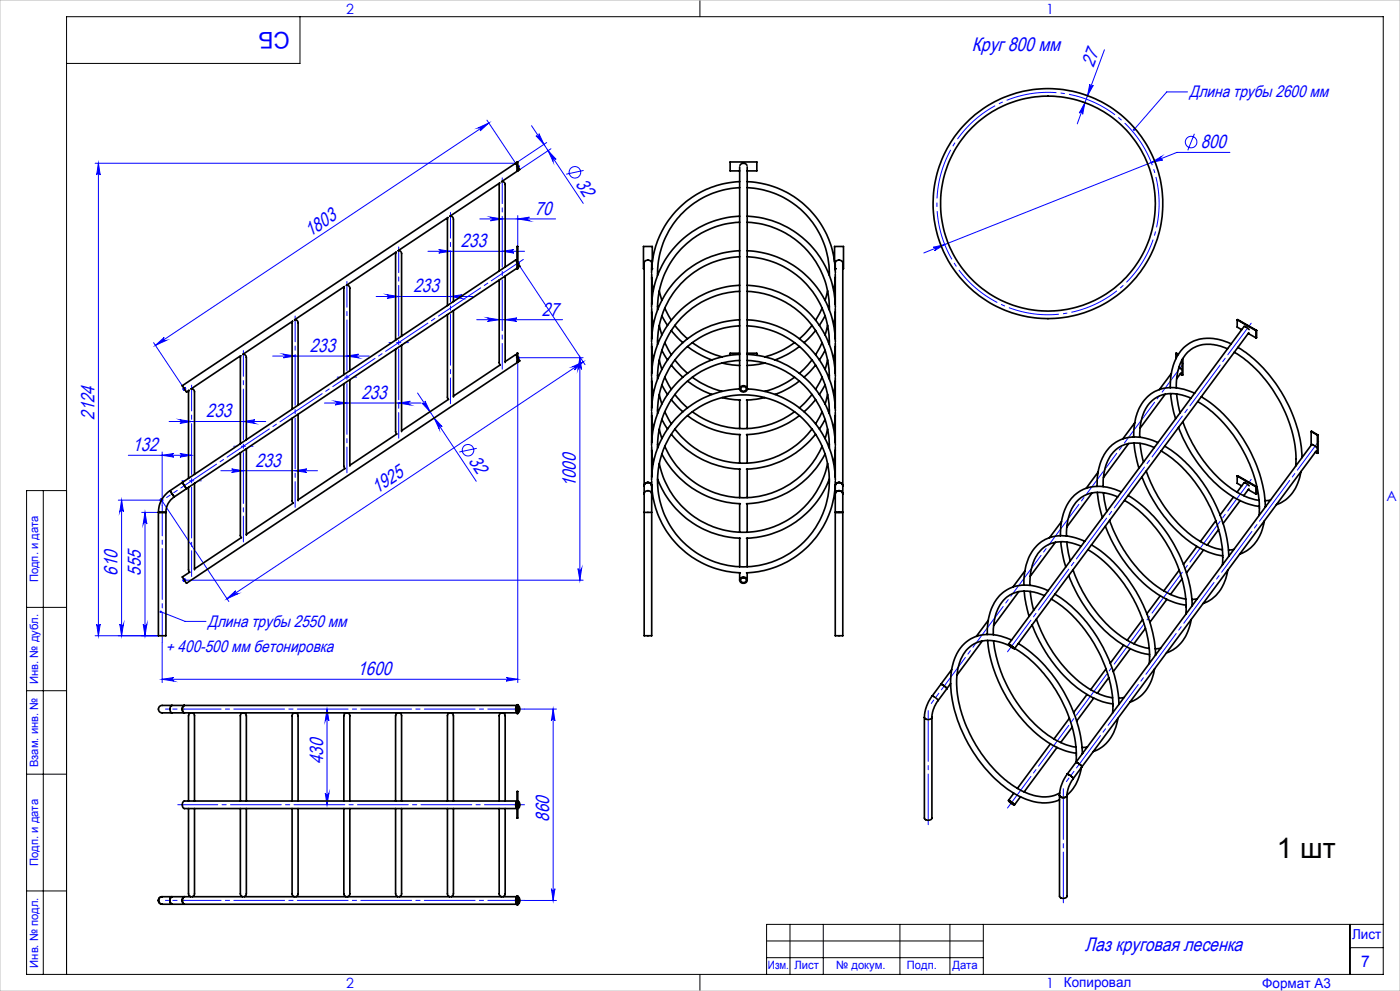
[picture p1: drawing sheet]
<svg xmlns="http://www.w3.org/2000/svg" width="420mm" height="297mm" viewBox="0 0 420 297" stroke-linecap="round" stroke-linejoin="round" font-family="sans-serif">
<g fill="none" stroke="#00f" stroke-width=".3">
<path d="M331.3 14.9l-5.8 15.9M143.4 38.3l3.2-1.4-2.6 2.3a.54 .54 0 0 0 .1-.7 .54 .54 0 0 0-.7-.2zM146.1 36l8.6 12.9M146.6 36.9l-100 66.6M159.5 37.7l15.5 23.3M324.6 30.4l.9 .4M325.3 28.3l.9 .4M325.5 30.8l-2.3 6.3M325.5 30.8l-.7 3.5a.54 .54 0 0 0-.3-.7 .54 .54 0 0 0-.7 .3zM327 25.2a.54 .54 0 0 0 .3 .7 .54 .54 0 0 0 .7-.3l-1.8 3.1zM356.3 27.5h-6.3l-9.8 11.4M28.5 48.9h126.2"/>
<path d="M29.5 48.9l.6 3.6a.53 .53 0 0 0-.6-.6 .53 .53 0 0 0-.5 .6zM29.5 48.9v141.6M160.8 40.7a.53 .53 0 0 0 .7 .1 .53 .53 0 0 0 .2-.7l1.5 3.2zM164 42.7l-9.3 6.2M164.4 45.2l2.4 2.6a.55 .55 0 0 0-.7-.2 .55 .55 0 0 0-.2 .8zM165.3 44.6l-9.3 6.2M175.1 51.1l-5.2 1.1M345.4 48.7l3-1.8a.55 .55 0 0 0-.3 .7 .55 .55 0 0 0 .7 .3zM358.3 40.1l-2 4.9M369 45.7h-15.9l-76 30.1M128.4 75.3h29M131.6 74.8l3.5 .5-3.5 .5a.53 .53 0 0 0 .5-.5 .53 .53 0 0 0-.5-.5z"/>
<path d="M143.9 65.6h22.8M147.1 65.1l3.6 .5-3.6 .6a.55 .55 0 0 0 .6-.6 .55 .55 0 0 0-.6-.5zM150.7 75.3l3.5-.5a.53 .53 0 0 0-.6 .5 .53 .53 0 0 0 .6 .5zM155.3 64.6v14.3l20.2 30.4M155.3 65.6l3.5-.5a.55 .55 0 0 0-.5 .5 .55 .55 0 0 0 .5 .6zM280 74.1l3.4-.8-3 1.8a.53 .53 0 0 0 .2-.7 .53 .53 0 0 0-.6-.3zM112.9 88.9h29M116.1 88.3l3.5 .6-3.5 .5a.55 .55 0 0 0 .5-.5 .55 .55 0 0 0-.5-.6zM135.1 88.9l3.5-.6a.55 .55 0 0 0-.5 .6 .55 .55 0 0 0 .5 .5zM143 95.8h25.8M146.3 95.3l3.5 .5-3.5 .5a.53 .53 0 0 0 .5-.5 .53 .53 0 0 0-.5-.5zM151.6 95.8l3.4-.5a.53 .53 0 0 0-.5 .5 .53 .53 0 0 0 .5 .5z"/>
<path d="M46.1 102.7l8.6 12.9M46.6 103.5l2.6-2.4a.53 .53 0 0 0-.1 .8 .53 .53 0 0 0 .7 .1zM81.8 106.7h29M85 106.1l3.5 .6-3.5 .5a.55 .55 0 0 0 .6-.5 .55 .55 0 0 0-.6-.6zM104.1 106.7l3.5-.6a.55 .55 0 0 0-.5 .6 .55 .55 0 0 0 .5 .5zM125.3 117.8l17.6 26.4M171.8 109.9l3.2-1.5-2.7 2.4a.54 .54 0 0 0 .2-.7 .54 .54 0 0 0-.7-.2zM174 107.2v66.7M174 107.2l.5 3.5a.55 .55 0 0 0-.6-.5 .55 .55 0 0 0-.5 .5zM174.9 107.2h-19.6v97.4M175 108.4l-106.9 71.1M38.5 136.5h19"/>
<path d="M48.6 136.5l3.5-.6a.53 .53 0 0 0-.5 .6 .53 .53 0 0 0 .5 .5zM48.6 135.5v16M50.7 126.3h29M54 125.8l3.5 .5-3.5 .6a.55 .55 0 0 0 .5-.6 .55 .55 0 0 0-.5-.5zM54 135.9l3.5 .6-3.5 .5a.53 .53 0 0 0 .5-.5 .53 .53 0 0 0-.5-.6zM73 126.3l3.5-.5a.55 .55 0 0 0-.5 .5 .55 .55 0 0 0 .5 .6zM97.3 120.8h29M100.5 120.3l3.6 .5-3.6 .6a.55 .55 0 0 0 .6-.6 .55 .55 0 0 0-.6-.5zM119.6 120.8l3.5-.5a.55 .55 0 0 0-.5 .5 .55 .55 0 0 0 .5 .6zM126.6 120.8a.53 .53 0 0 0 .8 .1 .53 .53 0 0 0 .1-.7l1.5 3.2zM130.2 125.3l2.4 2.6a.55 .55 0 0 0-.7-.2 .55 .55 0 0 0-.2 .8zM143 134.4l-5.2 1.1"/>
<path d="M35.5 149.9h13l20.2 30.4M36.5 149.9l.5 3.5a.55 .55 0 0 0-.5-.5 .55 .55 0 0 0-.6 .5zM36.5 149.9v40.6M42.5 153.6h5M43.5 153.6v36.9M43.5 153.6l.6 3.5a.55 .55 0 0 0-.6-.5 .55 .55 0 0 0-.5 .5zM66.3 141.1h28.9M69.5 140.5l3.5 .6-3.5 .5a.53 .53 0 0 0 .5-.5 .53 .53 0 0 0-.5-.6zM88.5 141.1l3.5-.6a.53 .53 0 0 0-.5 .6 .53 .53 0 0 0 .5 .5zM55.3 173.9h119.6M68.1 179.5l2.6-2.4a.55 .55 0 0 0-.1 .7 .55 .55 0 0 0 .7 .2zM173.4 170.4a.55 .55 0 0 0 .5 .5 .55 .55 0 0 0 .6-.5l-.5 3.5z"/>
<path d="M28.5 190.5h19M29 187a.53 .53 0 0 0 .5 .5 .53 .53 0 0 0 .6-.5l-.6 3.5zM35.9 187a.55 .55 0 0 0 .6 .5 .55 .55 0 0 0 .5-.5l-.5 3.5zM43 187a.55 .55 0 0 0 .5 .5 .55 .55 0 0 0 .6-.5l-.6 3.5zM48.2 183.3l7.3 2.9h6.3M48.6 192.5v12.1M48.6 203.6l3.5-.5a.53 .53 0 0 0-.5 .5 .53 .53 0 0 0 .5 .5zM48.6 203.6h106.7M98.1 212.5l.6 3.5a.55 .55 0 0 0-.6-.5 .55 .55 0 0 0-.5 .5zM98.1 212.5v28.7M151.8 203.1l3.5 .5-3.5 .5a.53 .53 0 0 0 .5-.5 .53 .53 0 0 0-.5-.5zM157.3 212.5h9.6"/>
<path d="M165.9 212.5l.6 3.5a.53 .53 0 0 0-.6-.5 .53 .53 0 0 0-.5 .5zM165.9 212.5v57.4M97.6 237.7a.55 .55 0 0 0 .5 .5 .55 .55 0 0 0 .6-.5l-.6 3.5zM157.3 269.9h9.6M165.4 266.3a.53 .53 0 0 0 .5 .6 .53 .53 0 0 0 .6-.6l-.6 3.6z"/>
<circle cx="172.5" cy="51.6" r="1.73"/>
<circle cx="357.3" cy="42.6" r="1.73"/>
<circle cx="140.4" cy="134.9" r="1.73"/>
</g>
<path d="M346.3 51.3a33.3 33.3 0 0 0-55.9-13.5 33.3 33.3 0 0 0 15.4 55.4 33.3 33.3 0 0 0 40.9-40.3l-.4-1.6" fill="none" stroke="#00f" stroke-width=".3" stroke-dasharray="15.2 1.3 1.3 1.3" stroke-dashoffset="-1.8" stroke-linecap="butt"/>
<g fill="none" stroke="#00f" stroke-width=".7" stroke-linecap="butt">
<path d="M154.8 49.9h1M155 49.5l.7 .7M155.3 49.4v1M155.7 49.5l-.7 .7M154.8 78.9h1M155 78.5l.7 .7M155.3 78.4v1M155.7 78.5l-.7 .7M54.8 116.6h1M55 116.2l.7 .7M55.3 116v1M55.7 116.2l-.7 .7"/>
<path d="M154.8 107.2h1M155 106.9l.7 .7M155.3 106.7v1M155.7 106.9l-.7 .7M47.9 149.9h1.1M48.1 149.5l.7 .7M48.4 149.4v1M48.8 149.5l-.7 .7M54.8 173.9h1M55 173.5l.7 .7M55.3 173.4v1M55.7 173.5l-.7 .7"/>
</g>
<path d="M101.2 113h5.8M116.7 102.7h5.8M70.1 133.7h5.8M54.6 144.1h5.8" fill="none" stroke="#00f" stroke-width=".3" stroke-dasharray="15.2 1.3 1.3 1.3" stroke-dashoffset="14.2"/>
<path d="M57.5 115.4v57.4M73 105.1v57.3M150.7 110.6v-57.3M119.6 131.3v-57.3M135.1 121v-57.3M88.5 152.1v-57.4M104.1 141.7v-57.3" fill="none" stroke="#00f" stroke-width=".3" stroke-dasharray="15.2 1.3 1.3 1.3" stroke-dashoffset="7.5"/>
<path d="M55.3 145.5l101.7-67.8" fill="none" stroke="#00f" stroke-width=".3" stroke-dasharray="15.2 1.3 1.3 1.3" stroke-dashoffset="3.7"/>
<path d="M50 149.1l5.3-3.6" fill="none" stroke="#00f" stroke-width=".3" stroke-dasharray="15.2 1.3 1.3 1.3" stroke-dashoffset="13.9"/>
<path d="M48.7 192.5v-41" fill="none" stroke="#00f" stroke-width=".3" stroke-dasharray="15.2 1.3 1.3 1.3" stroke-dashoffset="6.2"/>
<path d="M49.6 212.5h5.7M49.6 269.8h5.7" fill="none" stroke="#00f" stroke-width=".3" stroke-dasharray="15.2 1.3 1.3 1.3" stroke-dashoffset="14.3"/>
<path d="M55.3 212.5h102M55.3 269.8h102" fill="none" stroke="#00f" stroke-width=".3" stroke-dasharray="15.2 1.3 1.3 1.3" stroke-dashoffset="4.2"/>
<path d="M53.3 241.2h104" fill="none" stroke="#00f" stroke-width=".3" stroke-dasharray="15.2 1.3 1.3 1.3" stroke-dashoffset="3.2"/>
<path d="M283.2 205.7l71.9-96.9M323.7 229.1l71.9-96.9" fill="none" stroke="#00f" stroke-width=".3" stroke-dasharray="15.2 1.3 1.3 1.3" stroke-dashoffset="4.5"/>
<path d="M302.3 195.3l73.1-98.4M302.3 242.2l73.1-98.5" fill="none" stroke="#00f" stroke-width=".3" stroke-dasharray="15.2 1.3 1.3 1.3" stroke-dashoffset="3.5"/>
<path d="M279.4 210.8l3.8-5.1M319.9 234.2l3.8-5.1" fill="none" stroke="#00f" stroke-width=".3" stroke-dasharray="15.2 1.3 1.3 1.3" stroke-dashoffset="14"/>
<path d="M278.5 247.2v-34.2M319 270.6v-34.2" fill="none" stroke="#00f" stroke-width=".3" stroke-dasharray="15.2 1.3 1.3 1.3"/>
<g fill="none" stroke="#000" stroke-width=".3">
<path d="M90 5v14h-70M210 0v5M13 147v145M20 147h-12v145h407v-287h-395v287M8 182h12M8 207h12M8 232h12M8 267h12M237 277v15M247 277v15M270 277v15M285 277v15"/>
<path d="M295 277v15M405 277v15M415 277h-185v15M210 292v5M230 282h65M230 287h65M405 284h10"/>
</g>
<path d="M0 0h420v297h-420z" fill="none" stroke="#c0c0c0" stroke-width=".3"/>
<g fill="#00f">
<path d="M48 183l-.1 .2 .3 .1-.3-.1a.36 .36 0 0 0 .3 .5 .36 .36 0 0 0 .4-.4 .36 .36 0 0 0-.6-.3zM339.9 38.6v.5l.3-.2-.2 .2a.35 .35 0 0 0 .5 0 .35 .35 0 0 0-.1-.5 .35 .35 0 0 0-.5 0z"/>
<path d="M155.3 65.6l3.5-.5a.55 .55 0 0 0-.5 .5 .55 .55 0 0 0 .5 .6zM147.1 65.1l3.6 .5-3.6 .6a.55 .55 0 0 0 .6-.6 .55 .55 0 0 0-.6-.5z"/>
<path d="M151.8 203.1l3.5 .5-3.5 .5a.53 .53 0 0 0 .5-.5 .53 .53 0 0 0-.5-.5zM48.6 203.6l3.5-.5a.53 .53 0 0 0-.5 .5 .53 .53 0 0 0 .5 .5z"/>
<path d="M171.8 109.9l3.2-1.5-2.7 2.4a.54 .54 0 0 0 .2-.7 .54 .54 0 0 0-.7-.2zM68.1 179.5l2.6-2.4a.55 .55 0 0 0-.1 .7 .55 .55 0 0 0 .7 .2z"/>
<path d="M173.4 170.4a.55 .55 0 0 0 .5 .5 .55 .55 0 0 0 .6-.5l-.5 3.5zM174 107.2l.5 3.5a.55 .55 0 0 0-.6-.5 .55 .55 0 0 0-.5 .5z"/>
<path d="M36.5 149.9l.5 3.5a.55 .55 0 0 0-.5-.5 .55 .55 0 0 0-.6 .5zM35.9 187a.55 .55 0 0 0 .6 .5 .55 .55 0 0 0 .5-.5l-.5 3.5z"/>
<path d="M150.7 75.3l3.5-.5a.53 .53 0 0 0-.6 .5 .53 .53 0 0 0 .6 .5zM131.6 74.8l3.5 .5-3.5 .5a.53 .53 0 0 0 .5-.5 .53 .53 0 0 0-.5-.5zM135.1 88.9l3.5-.6a.55 .55 0 0 0-.5 .6 .55 .55 0 0 0 .5 .5zM116.1 88.3l3.5 .6-3.5 .5a.55 .55 0 0 0 .5-.5 .55 .55 0 0 0-.5-.6zM119.6 120.8l3.5-.5a.55 .55 0 0 0-.5 .5 .55 .55 0 0 0 .5 .6zM100.5 120.3l3.6 .5-3.6 .6a.55 .55 0 0 0 .6-.6 .55 .55 0 0 0-.6-.5zM104.1 106.7l3.5-.6a.55 .55 0 0 0-.5 .6 .55 .55 0 0 0 .5 .5zM85 106.1l3.5 .6-3.5 .5a.55 .55 0 0 0 .6-.5 .55 .55 0 0 0-.6-.6zM88.5 141.1l3.5-.6a.53 .53 0 0 0-.5 .6 .53 .53 0 0 0 .5 .5zM69.5 140.5l3.5 .6-3.5 .5a.53 .53 0 0 0 .5-.5 .53 .53 0 0 0-.5-.6zM73 126.3l3.5-.5a.55 .55 0 0 0-.5 .5 .55 .55 0 0 0 .5 .6zM54 125.8l3.5 .5-3.5 .6a.55 .55 0 0 0 .5-.6 .55 .55 0 0 0-.5-.5zM54 135.9l3.5 .6-3.5 .5a.53 .53 0 0 0 .5-.5 .53 .53 0 0 0-.5-.6zM48.6 136.5l3.5-.6a.53 .53 0 0 0-.5 .6 .53 .53 0 0 0 .5 .5z"/>
<path d="M280 74.1a.53 .53 0 0 1 .6 .3 .53 .53 0 0 1-.2 .7l3-1.8zM345.4 48.7l3.4-.8a.55 .55 0 0 1-.6-.3 .55 .55 0 0 1 .2-.7z"/>
<path d="M143.4 38.3l3.2-1.4-2.6 2.3a.54 .54 0 0 0 .1-.7 .54 .54 0 0 0-.7-.2zM46.6 103.5l2.6-2.4a.53 .53 0 0 0-.1 .8 .53 .53 0 0 0 .7 .1z"/>
<path d="M325.5 30.8l-.7 3.5a.54 .54 0 0 0-.3-.7 .54 .54 0 0 0-.7 .3zM327 25.2a.54 .54 0 0 0 .3 .7 .54 .54 0 0 0 .7-.3l-1.8 3.1z"/>
<path d="M97.6 237.7a.55 .55 0 0 0 .5 .5 .55 .55 0 0 0 .6-.5l-.6 3.5zM98.1 212.5l.6 3.5a.55 .55 0 0 0-.6-.5 .55 .55 0 0 0-.5 .5z"/>
<path d="M165.9 212.5l.6 3.5a.53 .53 0 0 0-.6-.5 .53 .53 0 0 0-.5 .5zM165.4 266.3a.53 .53 0 0 0 .5 .6 .53 .53 0 0 0 .6-.6l-.6 3.6z"/>
<path d="M29.5 48.9l.6 3.6a.53 .53 0 0 0-.6-.6 .53 .53 0 0 0-.5 .6zM29 187a.53 .53 0 0 0 .5 .5 .53 .53 0 0 0 .6-.5l-.6 3.5zM43.5 153.6l.6 3.5a.55 .55 0 0 0-.6-.5 .55 .55 0 0 0-.5 .5zM43 187a.55 .55 0 0 0 .5 .5 .55 .55 0 0 0 .6-.5l-.6 3.5z"/>
<path d="M160.8 40.7a.53 .53 0 0 0 .7 .1 .53 .53 0 0 0 .2-.7l1.5 3.2zM164.4 45.2l2.4 2.6a.55 .55 0 0 0-.7-.2 .55 .55 0 0 0-.2 .8z"/>
<path d="M126.6 120.8a.53 .53 0 0 0 .8 .1 .53 .53 0 0 0 .1-.7l1.5 3.2zM130.2 125.3l2.4 2.6a.55 .55 0 0 0-.7-.2 .55 .55 0 0 0-.2 .8z"/>
<path d="M146.3 95.3l3.5 .5-3.5 .5a.53 .53 0 0 0 .5-.5 .53 .53 0 0 0-.5-.5zM151.6 95.8l3.4-.5a.53 .53 0 0 0-.5 .5 .53 .53 0 0 0 .5 .5z"/>
</g>
<g fill="none" stroke="#000" stroke-width=".5">
<path d="M155.1 49.6l-.4-.7-100 66.7 1.3 1.9 .7-.5-.1 26.4M155.1 48.5h.2v2.7h-.2zM155.3 49.9l.6 .9-5.4 3.6a1.29 1.29 0 0 1 1.1 1.9v23.7M221.9 56.2a25.7 25.7 0 0 0-24.6 26.3M221.9 54.4a27.6 27.6 0 0 0-26.4 27.3M221.9 51.2h-2.9v-2.7h8v2.7h-2.8M221.9 50v66.6M222 49.6a1.2 1.2 0 0 1 2.1 0M224.2 56.2a25.8 25.8 0 0 1 24.6 26.3M224.2 54.4a27.6 27.6 0 0 1 26.4 27.3M224.2 50v66.6M155.1 78.6l-.4-.7-100 66.7"/>
<path d="M155.1 73.9h.2v6.6h-.2zM155.3 78.9l.6 .9-.6 .4M193.3 79v69M193.3 78.6a1.2 1.2 0 0 1 2.1 0M195.5 79v1.9M195.7 78.4v-4.5h-2.7v6.6h.3M221.9 66.6a25.7 25.7 0 0 0-24.6 26.3M221.9 64.8a27.6 27.6 0 0 0-26.4 27.3M221.9 76.9a25.7 25.7 0 0 0-24.6 26.3M221.9 75.1a27.6 27.6 0 0 0-26.4 27.3M224.2 66.6a25.8 25.8 0 0 1 24.6 26.3M224.2 64.8a27.6 27.6 0 0 1 26.4 27.3"/>
<path d="M224.2 76.9a25.8 25.8 0 0 1 24.6 26.3M224.2 75.1a27.6 27.6 0 0 1 26.4 27.3M250.4 78.4v-4.5h2.6v6.6h-.2M250.6 79v1.9M250.6 78.6a1.2 1.2 0 0 1 2.2 0M252.8 79v69M134.2 94.3v24.9l.3 .5-14 9.4M134.2 91.6l.2-26.4-14.9 9.9a1.3 1.3 0 0 1 1 1.9v23.7M136 93.1v25.9M149.8 81.2l.1-26.3-14.9 9.9a1.45 1.45 0 0 1 1 2v23.6M149.8 83.9v24.9l.3 .6-14.1 9.3M151.6 82.7v26"/>
<path d="M155.1 80.4l-99.1 66.1M195.5 93.5l.5 4M195.5 83.1l.5 4.1M195.5 80.5h.1M195.5 82.1v9.1M195.5 92.5v9.1M197.3 91.8l.2 .6M197.8 97.5l.7 2.9M197.8 87.2l.7 2.8M198.5 94.6l1.8 2.9M199.4 92.4l2 3.6M201.4 99.1l3.5 3.6"/>
<path d="M202.5 97.5l1.8 2.2 2 1.8M221.9 97.6a25.8 25.8 0 0 0-24.6 26.3M221.9 95.8a27.6 27.6 0 0 0-26.4 27.4M221.9 87.3a25.7 25.7 0 0 0-24.6 26.3M221.9 85.5a27.6 27.6 0 0 0-26.4 27.3M224.2 97.6a25.9 25.9 0 0 1 24.6 26.3M224.2 95.8a27.6 27.6 0 0 1 26.4 27.4M224.2 87.3a25.8 25.8 0 0 1 24.6 26.3M224.2 85.5a27.6 27.6 0 0 1 26.4 27.3M243.6 97.5l-2.3 2.7-1.5 1.3M244.7 99.1l-3.5 3.6M246.6 92.4l-1.9 3.6"/>
<path d="M247.5 94.6l-1.7 2.9M248.3 97.5l-.8 2.9M248.3 87.2l-.8 2.8M248.8 91.8l-.2 .6M250.6 93.5l-.5 4M250.6 83.1l-.5 4.1M250.6 80.5h.1M250.6 82.1v9.1M250.6 92.5v9.1M371.2 95.8v2.2l1.3 .8M371.2 95.8l5.6 3.3M371.2 95.8l5.8 3.2"/>
<path d="M374.5 99.9l2.3 1.4M374.6 99.7l-70.3 94.7M374.8 98.8l-1.6-1-70.7 95.3M376.8 99.1v2.2M377 99l-.2 2.3M377 99l-.2 .1M103.2 112.3l.1-26.4-14.9 9.9a1.29 1.29 0 0 1 1 1.9v23.8M103.2 115v24.7l.3 .7-14.1 9.4M105 113.8v25.9M118.7 101.9l.1-26.3-14.9 9.9a1.13 1.13 0 0 1 1.1 1.6v24M118.7 104.6v24.8l.3 .7-14 9.3M120.5 103.4v26"/>
<path d="M155.1 106.9l-.4-.6-3.1 2.1M155.1 105.9h.2v2.6h-.2zM155.3 107.2l.6 1-100 66.6-1.2-1.9 2.2-1.4-.3-.7v-24.8M195.5 114.2l.5 4M195.5 103.8l.5 4.1M195.5 102.8v9.1M195.5 113.2v9.1M197.3 102.2l.2 .5M197.3 112.5l.2 .6M197.8 118.2l.7 2.9M197.8 107.9l.7 2.8M198.5 105l1.8 2.9"/>
<path d="M198.5 115.4l1.8 2.8M199.4 102.7l2 3.6M199.4 113.1l2 3.6M201.4 109.4l3.5 3.7M201.4 119.8l3.5 3.6M202.5 107.9l1.8 2.1 2 1.9M202.5 118.2l1.8 2.2 2 1.8M206.3 114.2l2.7 1.9 4.6 2.1M206.3 103.9l2.7 1.8 4.6 2.2M207.7 113.1l2 1.3 2.8 1.4 4.1 1.5M207.7 102.7l4.1 2.5 4.8 1.8M216.6 119.2l5.5 .7"/>
<path d="M216.6 108.8l5.3 .7M221.9 108a25.7 25.7 0 0 0-24.6 26.3M221.9 106.2a27.6 27.6 0 0 0-26.4 27.3M221.9 116.6a27.6 27.6 0 0 0-26.4 27.3M221.9 116.6h.1M221.9 105.9h-2.9v.6M221.9 119.9v8.5M222.2 116a1.01 1.01 0 0 1 1.6-.2 1.01 1.01 0 0 1-.4 1.6 .98 .98 0 0 1-1.2-.2 .98 .98 0 0 1 0-1.2zM222.4 116.1a.78 .78 0 0 1 1.3 0 .78 .78 0 0 1-.5 1.2l-.7-.2-.2-.3zM224.2 108a25.8 25.8 0 0 1 24.6 26.3M224.2 106.2a27.6 27.6 0 0 1 26.4 27.3M224.2 116.6a27.6 27.6 0 0 1 26.4 27.3"/>
<path d="M224.2 116.6h.1M224.2 105.9h2.8v.6M224.2 119.9v8.5M229.4 119.2l-5.5 .7M229.4 108.8l-5.2 .7M238.4 113.1l-4.8 2.7-4.2 1.5M238.4 102.7l-4.1 2.5-4.9 1.8M239.8 114.2l-3.1 2.1-4.2 1.9M239.8 103.9l-3.1 2-4.2 2M243.6 107.9l-3.8 4M243.6 118.2l-2.3 2.7-1.5 1.3M244.7 109.4l-3.5 3.7"/>
<path d="M244.7 119.8l-3.5 3.6M246.6 102.7l-1.9 3.6M246.6 113.1l-1.9 3.6M247.5 105l-1.7 2.9M247.5 115.4l-1.7 2.8M248.3 118.2l-.8 2.9M248.3 107.9l-.8 2.8M248.8 102.2l-.2 .5M248.8 112.5l-.2 .6M250.6 114.2l-.5 4M250.6 103.8l-.5 4.1M250.6 102.8v9.1"/>
<path d="M250.6 113.2v9.1M349.6 118.1l-7.6 10.2M351.2 118l.4 3.2 1.1 4.3M351.4 111.9l-3.6 4.9M352.8 105.9l.6 .4M352.8 105.9l.7 .3M352.8 105.9v1.6M353 118.1l1 5.6M353.7 110.1l.8 .6M354 112.1l.7 .4M354.4 111.7l-1.4 1.8M354.7 107.7v4.8"/>
<path d="M354.8 107.5l-.1 5M357.3 119.3a10.7 10.7 0 0 0-11.4 .6 13.6 13.6 0 0 0-4 11.2M358.4 117.9a12.9 12.9 0 0 0-13.1 .1 14.4 14.4 0 0 0-5.2 12.1v.9M360.4 118.9a42.7 42.7 0 0 1 19.2 33M368.3 104.5a10.8 10.8 0 0 0-11.4 .6 13.2 13.2 0 0 0-4 10.6v.5M369.4 103a12.6 12.6 0 0 0-13.8 .8 15.7 15.7 0 0 0-4.5 12.4v-.1M370.3 105.5a40.5 40.5 0 0 1 18.5 32.9l-.1 1.3M371.4 104.1a42.6 42.6 0 0 1 19.2 33M72.1 135.7v24.9l.3 .5-14.1 9.4M72.1 133l.1-26.4-14.9 10a1.3 1.3 0 0 1 1 1.8v23.8M73.9 134.5v25.9M87.6 122.7l.2-26.4-15 9.9a1.45 1.45 0 0 1 1.1 2.1v23.5"/>
<path d="M87.6 125.3v24.9l.3 .6-14 9.4M89.4 124.1v26M195.5 134.9l.5 4M195.5 124.5l.5 4.1M195.5 123.5v9.1M195.5 133.9v9.1M197.3 133.2l.2 .6M197.3 122.9l.2 .5M197.8 138.9a25.8 25.8 0 0 0 25.2 20.6 25.8 25.8 0 0 0 25.3-20.6M197.8 128.6l.7 2.8M198.5 136.1a27.7 27.7 0 0 0 23.6 14.9M198.5 125.7l1.8 2.9"/>
<path d="M199.4 133.8a25.8 25.8 0 0 0 23.6 15.4 25.8 25.8 0 0 0 23.6-15.4M199.4 123.4l2 3.6M201.4 130.1a27.5 27.5 0 0 0 20.7 10.5M202.5 128.6a25.8 25.8 0 0 0 41.1 0M206.3 124.6a27.3 27.3 0 0 0 15.8 5.6M207.7 123.4a25.7 25.7 0 0 0 30.7 0M221.9 130.2v8.6M224.2 130.2v8.6M239.8 124.6a27.5 27.5 0 0 1-15.9 5.6M244.7 130.1a27.8 27.8 0 0 1-20.8 10.5M246.6 123.4l-1.9 3.6M247.5 136.1a27.5 27.5 0 0 1-23.6 14.9"/>
<path d="M247.5 125.7l-1.7 2.9M248.3 128.6l-.8 2.8M248.8 133.2l-.2 .6M248.8 122.9l-.2 .5M250.6 134.9l-.5 4M250.6 124.5l-.5 4.1M250.6 123.5v9.1M250.6 133.9v9.1M338.6 132.9l-7.6 10.2M340.1 130.9l-.1 .1M340.2 132.8l.5 3.9 1 3.6M340.4 126.7l-3.6 4.8"/>
<path d="M342 132.9l1 5.6M346.3 134.1a10.4 10.4 0 0 0-12 1.1 14.1 14.1 0 0 0-3.4 10.6M347.4 132.6a12.7 12.7 0 0 0-13.8 .7 15.5 15.5 0 0 0-4.5 12.5M348.3 135.1a40.6 40.6 0 0 1 18.5 32.3l-.1 1.9M349.4 133.7a42.9 42.9 0 0 1 18.5 27.1l.5 2.7 .2 3.2M353.6 128.1a41.7 41.7 0 0 0 17.5 21.4l3.2 1.5 3.5 .8M354.9 126.4a39.7 39.7 0 0 0 17.5 21.8l2.5 1.1 2.8 .7M359.3 120.4a41 41 0 0 1 17.9 26l.6 3.9-.1 4.2M393.3 129.3l1.9 1.1M393.3 129.3l2.1 1M393.3 129.3v4.2M394.6 135.5l.6 .4"/>
<path d="M394.9 135.1l-70.3 94.7M395 134.2l-1.5-1-70.7 95.3M395.2 130.4v5.5M395.4 130.3l-.2 .1M395.4 130.3l-.2 5.6M47.5 153.6h2.3M47.5 153.6v36.9h2.3v-36.9M51 147.1a7.9 7.9 0 0 0-3.5 6.5M51 147.1l1.2 1.8M52.2 148.9l-1 1-.9 1.2-.3 1-.2 1.5M54.7 144.6l1.3 1.9M54.7 144.6l-3.7 2.5"/>
<path d="M56 146.5l-3.8 2.4M58.3 144.8v26M193.3 148v5.6M193.3 145.6a1.15 1.15 0 0 1 1.1-1 1.15 1.15 0 0 1 1.1 1M193.3 153.6v36.9h2.2v-36.9M193.3 153.6h2.2M193.3 148a1.15 1.15 0 0 1 1.1-.9 1.15 1.15 0 0 1 1.1 .9M195.5 145.2a27.5 27.5 0 0 0 26.6 26.5M195.5 148v5.6M195.5 144.2v3.8M197.3 143.6a27.7 27.7 0 0 0 24.8 17.7M221.9 140.6v8.6"/>
<path d="M221.9 151v8.5M224.2 140.6v8.6M224.2 151v8.5M248.8 143.6a27.7 27.7 0 0 1-24.9 17.7M250.6 145.2a27.5 27.5 0 0 1-26.7 26.5M250.6 148v5.6M250.6 145.6a1.15 1.15 0 0 1 1.1-1 1.15 1.15 0 0 1 1.1 1M250.6 148a1.15 1.15 0 0 1 1.1-.9 1.15 1.15 0 0 1 1.1 .9M250.6 153.6h2.2M250.6 153.6v36.9h2.2v-36.9M250.6 144.2v3.8M252.8 148v5.6"/>
<path d="M318.5 156.3l-3.6 4.8M327.6 147.7l-7.6 10.2M329.1 145.7v.1M329.2 147.6l.6 3.9 .9 3.6M329.4 141.5l-3.5 4.8M331 147.7l1.1 5.6M331.6 157.7a41.2 41.2 0 0 0 18 21.7l3.3 1.4 2.9 .6M332.9 156a40.2 40.2 0 0 0 17 21.5l3.5 1.5 2.3 .5M335.3 148.9a10.8 10.8 0 0 0-11.4 .6 13.2 13.2 0 0 0-4 10.6v.6M336.4 147.5a12.6 12.6 0 0 0-13.4 .4 15.2 15.2 0 0 0-4.9 12.6M337.4 150a40.5 40.5 0 0 1 18.4 32.8l-.1 1.3M338.4 148.5a42.6 42.6 0 0 1 19.2 33"/>
<path d="M342.6 142.9a42.3 42.3 0 0 0 17.5 21.5l3.8 1.5 2.9 .7M343.9 141.2a39.9 39.9 0 0 0 17.5 21.8l3 1.2 2.3 .5M364.7 156.1l-4.6 6.2M365.6 158.7l-3.4 4.7M370 149l-4 5.4M371.2 142.7v2.1l1.3 .8M371.2 142.7l5.6 3.2M371.2 142.7l5.8 3.1M372 150l-5.1 6.9M374.5 146.8l2.3 1.3M374.6 146.5l-1.5 2.1M374.8 145.6l-1.6-1-2.1 2.9"/>
<path d="M376.8 145.9v2.2M377 145.8l-.2 2.3M377 145.8l-.2 .1M379.3 156.1a11.9 11.9 0 0 1-7.4 10M379.6 151.9h.1M381.1 149.9l-1.6 .2M390.3 141.3a11.8 11.8 0 0 1-7.4 10M221.9 161.3v8.6M221.9 171.7v2.2M222.3 173.2a1.01 1.01 0 0 1 1.6 .1 1.01 1.01 0 0 1-.6 1.5 .96 .96 0 0 1-1.2-.4 .96 .96 0 0 1 .2-1.2zM222.4 173.4a.78 .78 0 0 1 1.3 0 .78 .78 0 0 1-.5 1.2l-.6-.1-.3-.3zM224.2 161.3v8.6"/>
<path d="M224.2 171.7v2.2M305.6 177.3l-7.5 10.2M307.2 175.3l-.1 .1M307.2 177.2l.6 3.9 1 3.6M307.5 171.1l-3.6 4.8M309.1 177.3l1 5.6M313.3 178.5a10.9 10.9 0 0 0-11.4 .5 13.6 13.6 0 0 0-3.9 11.2M314.4 177a12.6 12.6 0 0 0-13.7 .8 15.5 15.5 0 0 0-4.5 12.3M315.4 179.5a40.7 40.7 0 0 1 18.5 32l-.1 2.2M316.5 178.1a42.7 42.7 0 0 1 19.2 33M316.6 162.5l-7.5 10.2M318.1 160.5h.1"/>
<path d="M318.2 162.3l.5 3.3 1 4.3M320 162.5l1.1 5.6M320.6 172.5a41.8 41.8 0 0 0 17.5 21.4l2.8 1.3 4 1M321.9 170.7a39.7 39.7 0 0 0 17.5 21.9l2.6 1.1 2.8 .6M324.3 163.7a10.5 10.5 0 0 0-12 1.1 14.5 14.5 0 0 0-3.3 10.6M325.4 162.2a12.9 12.9 0 0 0-13 .2 14.4 14.4 0 0 0-5.2 12.1v.9M326.4 164.7a40.8 40.8 0 0 1 18.5 32.3l-.1 1.9M327.4 163.3a43.3 43.3 0 0 1 18.7 27.8l.6 5.2M348.1 178.5l-4 5.4M350.1 179.6l-5.2 6.9M353.8 170.9l-4.7 6.2M354.6 173.5l-3.4 4.6"/>
<path d="M359.1 163.8l-4.1 5.4M359.2 179.5l-1.6 .1M361.1 164.8l-5.1 6.9M368.3 170.9a11.9 11.9 0 0 1-7.4 10M368.6 166.6h.1M370.1 164.7l-1.6 .1M294.7 192.1l-7.6 10.2M296.2 190.1h-.1M296.3 191.9a42.9 42.9 0 0 0 19.3 31.3l3.8 1.8 3.5 .7M296.5 185.9l-3.6 4.8M298.1 192a40.9 40.9 0 0 0 18.9 29.9l3 1.4 2.8 .6M302.5 193.1l1 .5 .8 .8-1-.5z"/>
<path d="M302.8 193.2l1.3 1-.8-.4zM302.9 193.6a11.1 11.1 0 0 0-11.6 0 13.6 13.6 0 0 0-4.3 11.4 41 41 0 0 0 18.5 31.4 12.7 12.7 0 0 0 12.3 1.3h.1M303.5 191.8a12.6 12.6 0 0 0-13.4 .5 15.2 15.2 0 0 0-4.9 13 42.7 42.7 0 0 0 19.4 32.7 14.6 14.6 0 0 0 13.3 1.7M304.4 194.3a40.5 40.5 0 0 1 18.5 32.9l-.1 1.3M305.5 192.9a42.5 42.5 0 0 1 19.2 33M309.6 187.3a41.9 41.9 0 0 0 17.5 21.4l3.8 1.7 3 .6M310.9 185.6a40.9 40.9 0 0 0 16.5 21.2l2.6 1.3 3.8 1M337.1 193.4l-4 5.4M339.1 194.4l-5.1 6.9M342.8 185.7l-4.6 6.2M343.6 188.3l-3.4 4.6M346.7 196.2h.1"/>
<path d="M348.2 194.3l-1.6 .1M357.3 185.7a11.8 11.8 0 0 1-7.3 9.9M357.6 181.4h.1M51.6 211.4h-2a1.44 1.44 0 0 0-2 1.6 2.81 2.81 0 0 0 2.8 .6h1.2M51.6 211.4l103.5 .1a1.58 1.58 0 0 0 0 2.1M51.6 211.4a1.33 1.33 0 0 0 0 2.2M51.6 213.6h5.7M55.3 211.4a1.29 1.29 0 0 0 0 2.2M57.3 213.6a1.87 1.87 0 0 0-.7 2.3v24.2M72.8 213.6h-15.1a2.02 2.02 0 0 1 .6 2.3v24.2M72.8 213.6a1.92 1.92 0 0 0-.7 2.3v24.2M155.1 213.6h-4.3a1.92 1.92 0 0 1 .8 2.3v24.2"/>
<path d="M155.1 211.7l-.3 .7 .3 .9M155.1 211.2h.2v2.7h-.2zM155.3 211.4a1.33 1.33 0 0 1 0 2.2M155.3 211.7a1.04 1.04 0 0 1 0 1.7M277.3 215v30.2a1.28 1.28 0 0 0 2.3 0v-30.2M277.3 215a1.28 1.28 0 0 0 2.3 0M279.6 208.6a11.1 11.1 0 0 0-2.3 6.4M279.6 208.6l1.1 .6 .7 .7M281.4 209.9a8.8 8.8 0 0 0-1.8 5.1M282.3 205.1l1.2 .6 .6 .7M284.1 206.4l-2.7 3.5M285.2 204.9l-1.1 1.5"/>
<path d="M285.5 200.7l-5.9 7.9M320.8 215.3l-4.6 6.2M321.7 217.9l-3.5 4.6M326.1 208.1l-4 5.4M328.1 209.2l-5.1 6.9M331.8 200.5l-4.6 6.2M332.6 203.1l-3.4 4.6M335.4 215.3a11.9 11.9 0 0 1-7.4 9.9M335.7 211h.1M337.2 209.1l-1.6 .1M346.4 200.5a11.9 11.9 0 0 1-7.5 10M155.1 237.2h.2v8h-.2z"/>
<path d="M302.5 239.9l1.8 1.3a1.65 1.65 0 0 1-1.5-.9zM304.1 237.7l-1.6 2.2M306.1 238.8l-1.8 2.4M315.1 222.9l-9.9 13.4M317.1 224l-9.9 13.3M317.9 238.4a1.32 1.32 0 0 0 2.2 0M317.9 238.4v30.2a1.32 1.32 0 0 0 2.2 0v-30.2M320.2 232a11.8 11.8 0 0 0-2.3 6.4M320.2 232l.8 .4 1 .9M322 233.3a8.8 8.8 0 0 0-1.9 5.1M322.8 228.5l1 .4 .8 .9M322.8 228.5l-2.6 3.5"/>
<path d="M324.4 230.1a13.7 13.7 0 0 1-4.3 8.2M324.6 229.8l-2.6 3.5M324.8 225.8h-.1M326.2 223.9l-1.6 .1M56.6 242.3v24.1a1.92 1.92 0 0 0 .7 2.3M58.3 242.3v24.1a2.02 2.02 0 0 1-.6 2.3h15.1M72.1 242.3v24.1a1.97 1.97 0 0 0 .7 2.3M73.9 242.3v24.1a1.97 1.97 0 0 1-.7 2.3h15.1a1.92 1.92 0 0 1-.7-2.3v-24.1M73.9 240.1v-24.2a1.97 1.97 0 0 0-.7-2.3h15.1a1.92 1.92 0 0 0-.7 2.3v24.2M89.4 242.3v24.1a1.97 1.97 0 0 1-.7 2.3h15.2a1.92 1.92 0 0 1-.7-2.3v-24.1M89.4 240.1v-24.2a1.97 1.97 0 0 0-.7-2.3h15.2a1.92 1.92 0 0 0-.7 2.3v24.2M105 242.3v24.1a1.97 1.97 0 0 1-.8 2.3h15.2a1.97 1.97 0 0 1-.7-2.3v-24.1"/>
<path d="M105 240.1v-24.2a1.97 1.97 0 0 0-.8-2.3h15.2a1.97 1.97 0 0 0-.7 2.3v24.2M120.5 242.3v24.1a2.02 2.02 0 0 1-.7 2.3h15.1a1.92 1.92 0 0 1-.7-2.3v-24.1M120.5 240.1v-24.2a2.02 2.02 0 0 0-.7-2.3h15.1a1.92 1.92 0 0 0-.7 2.3v24.2M136 242.3v24.1a1.97 1.97 0 0 1-.7 2.3h15.2a1.92 1.92 0 0 1-.7-2.3v-24.1M136 240.1v-24.2a1.97 1.97 0 0 0-.7-2.3h15.2a1.92 1.92 0 0 0-.7 2.3v24.2M151.6 242.3v24.1a1.97 1.97 0 0 1-.8 2.3h4.3M155.1 240.1a1.53 1.53 0 0 0 0 2.1M155.1 240.1h-99.8a1.32 1.32 0 0 0 0 2.2h99.8M155.1 240.4l-.3 .6 .3 1M155.3 240.1a1.36 1.36 0 0 1 0 2.2M155.3 240.3a1.01 1.01 0 0 1 0 1.7M302.8 240l1.3 1.1-.8-.4z"/>
<path d="M51.6 268.7h-2a1.44 1.44 0 0 0-2 1.6 2.71 2.71 0 0 0 2.8 .7h1.2M51.6 268.7a1.36 1.36 0 0 0 0 2.3M51.6 268.7h5.7M51.6 271h103.5M55.3 268.7a1.32 1.32 0 0 0 0 2.3M155.1 268.8a1.53 1.53 0 0 0 0 2.1M155.1 269.1l-.3 .6 .3 .9M155.1 268.5h.2v2.7h-.2zM155.3 268.7a1.36 1.36 0 0 1 0 2.3M155.3 269a1.04 1.04 0 0 1 0 1.7"/>
<circle cx="314.4" cy="61" r="32.2"/>
<circle cx="314.4" cy="61" r="34.5"/>
<circle cx="223" cy="144.1" r="25.8"/>
</g>
<text font-size="8.5" x="383" y="257.2">1 шт</text>
<text font-size="6.9" fill="#00f" x="86.9" y="9.4" transform="rotate(-180 86.9 9.4)">СБ</text>
<g font-size="5.8" fill="#00f">
<text x="291.5" y="15.3">Круг 800 мм</text>
<text x="325.5" y="285">Лаз круговая лесенка</text>
</g>
<g font-size="5.7" fill="#00f">
<text x="328" y="20.4" transform="rotate(-70 328 20.4)">27</text>
<text x="360.2" y="44.4">800</text>
<text x="172.5" y="55" transform="rotate(56 172.5 55)">32</text>
<text x="160.4" y="64.4">70</text>
<text x="93" y="71.1" transform="rotate(-34 93 71.1)">1803</text>
<text x="138.3" y="74.1">233</text>
<text x="124.1" y="87.6">233</text>
<text x="162.5" y="94.6">27</text>
<text x="93" y="105.4">233</text>
<text x="108.5" y="119.5">233</text>
<text x="28.3" y="125.8" transform="rotate(-90 28.3 125.8)">2124</text>
<text x="61.8" y="125.1">233</text>
<text x="39.8" y="135.2">132</text>
<text x="76.7" y="139.8">233</text>
<text x="140.5" y="138.3" transform="rotate(56 140.5 138.3)">32</text>
<text x="113.1" y="148.1" transform="rotate(-34 113.1 148.1)">1925</text>
<text x="172.7" y="146.1" transform="rotate(-90 172.7 146.1)">1000</text>
<text x="35.3" y="172.5" transform="rotate(-90 35.3 172.5)">610</text>
<text x="42.3" y="172.5" transform="rotate(-90 42.3 172.5)">555</text>
<text x="107.3" y="202.3">1600</text>
<text x="96.9" y="229" transform="rotate(-90 96.9 229)">430</text>
<text x="164.7" y="246.3" transform="rotate(-90 164.7 246.3)">860</text>
</g>
<g font-size="5" fill="#00f">
<text x="356.8" y="29.2">Длина трубы 2600 мм</text>
<text x="62.3" y="187.9">Длина трубы 2550 мм</text>
<text x="49.8" y="195.5">+ 400-500 мм бетонировка</text>
</g>
<text font-size="4.8" fill="#00f" x="408.3" y="289.7">7</text>
<g font-size="4.2" fill="#00f">
<text x="103.8" y="4.2">2</text>
<text x="313.8" y="4.2">1</text>
<text x="415.9" y="150.2">A</text>
<text x="103.8" y="296.2">2</text>
<text x="313.8" y="296.2">1</text>
</g>
<g font-size="4.1" fill="#00f">
<text x="405.6" y="281.5">Лист</text>
<text x="319.2" y="295.9">Копировал</text>
<text x="378.7" y="296">Формат А3</text>
</g>
<g font-size="3.4" fill="#00f">
<text x="11.4" y="174.5" transform="rotate(-90 11.4 174.5)">Подп. и дата</text>
<text x="11.4" y="205" transform="rotate(-90 11.4 205)">Инв. № дубл.</text>
<text x="11.4" y="229.9" transform="rotate(-90 11.4 229.9)">Взам. инв. №</text>
<text x="11.4" y="259.5" transform="rotate(-90 11.4 259.5)">Подп. и дата</text>
<text x="11.4" y="290" transform="rotate(-90 11.4 290)">Инв. № подл.</text>
<text x="230.4" y="290.4">Изм.</text>
<text x="238.3" y="290.4">Лист</text>
<text x="250.9" y="290.4">№ докум.</text>
<text x="272.1" y="290.4">Подп.</text>
<text x="285.7" y="290.5">Дата</text>
</g>
</svg>
